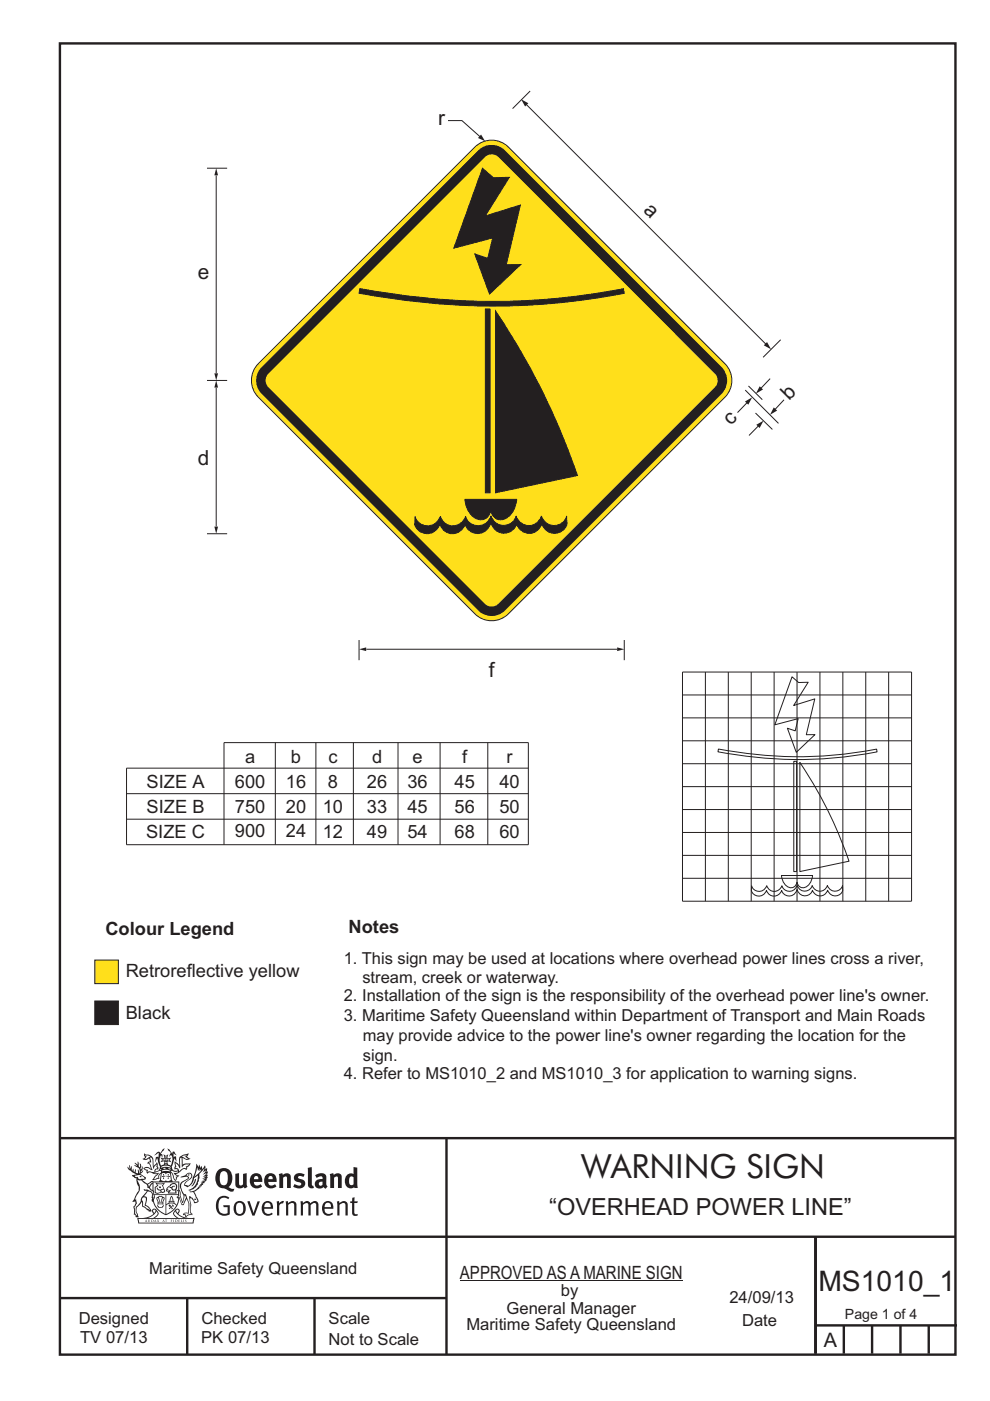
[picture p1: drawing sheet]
<svg xmlns="http://www.w3.org/2000/svg" width="210mm" height="297mm" viewBox="0 0 210 297" stroke-linecap="round" stroke-linejoin="round" font-family="sans-serif">
<g fill="none" stroke="#231f20" stroke-width=".51">
<path d="M12.7 9.2h190v278h-190zM12.7 241.3h189.9M94.7 241.4v45.8M12.7 275.2h82M12.7 262.2h190.1M39.7 275.2v12M66.7 275.2v12M173 262.2v24.8M173 281h30M179 281v6M185 281v6M191 281v6"/>
<path d="M197 281v6"/>
</g>
<g fill="#231f20">
<path d="M47 248.5a2.55 2.55 0 0 0 0 2.7l.3 .1a.81 .81 0 0 0 1-.9v-.6a1.04 1.04 0 0 0-1.1-1.5zM46.3 248.1a1.82 1.82 0 0 1 2.1-.2 1.82 1.82 0 0 1 .9 1.9 2.29 2.29 0 0 1-.8 1.9l.7 .3h.5l-.2 .6a2.87 2.87 0 0 1-2-.7 2.12 2.12 0 0 1-1.7-3.1z" fill-rule="evenodd"/>
<path d="M49.9 248.9l.8-.2v2a.46 .46 0 0 0 .2 .6 .46 .46 0 0 0 .7-.2v-2.2l.7-.2v2.4l.2 .5-.6 .4-.2-.3a1.02 1.02 0 0 1-1.2 .2 1.02 1.02 0 0 1-.6-1.1z" fill-rule="evenodd"/>
<path d="M54 249.5l-.1 .5h.9a.49 .49 0 0 0-.2-.6 .49 .49 0 0 0-.6 .1zM53.4 249.2a1.34 1.34 0 0 1 1.6-.3 1.34 1.34 0 0 1 .6 1.5v.2h-1.7a.77 .77 0 0 0 .5 .8 .77 .77 0 0 0 .9-.3l.3 .4a1.59 1.59 0 0 1-2.1 .2 1.59 1.59 0 0 1-.4-2z" fill-rule="evenodd"/>
<path d="M57 249.5l-.1 .5h.9a.49 .49 0 0 0-.2-.6 .49 .49 0 0 0-.6 .1zM56.4 249.2a1.34 1.34 0 0 1 1.6-.3 1.34 1.34 0 0 1 .7 1.5v.2h-1.8a.77 .77 0 0 0 .5 .8 .77 .77 0 0 0 .9-.3l.3 .4a1.59 1.59 0 0 1-2 .2 1.59 1.59 0 0 1-.5-2z" fill-rule="evenodd"/>
<path d="M59.1 248.9l.8-.2 .1 .4a.95 .95 0 0 1 1-.3 .95 .95 0 0 1 .7 .8v2.3h-.8v-2.3a.46 .46 0 0 0-.8 .1v2.2h-.9z" fill-rule="evenodd"/>
<path d="M62.5 249.1a1.75 1.75 0 0 1 2.1-.1l-.2 .5-.6-.2a.43 .43 0 0 0-.6 .3l.4 .3a1.04 1.04 0 0 1 1.2 1.2 1.04 1.04 0 0 1-1.4 .9l-1.2-.4 .3-.6 1 .4 .4-.4a.88 .88 0 0 0-1-.5l-.4-.2-.1-.4z" fill-rule="evenodd"/>
<path d="M65.3 247.6l.8-.2 .1 3.8 .2 .2 .2 .5a.88 .88 0 0 1-1-.1 .88 .88 0 0 1-.3-1z" fill-rule="evenodd"/>
<path d="M67.8 250.6a.43 .43 0 0 0-.1 .7 .43 .43 0 0 0 .7-.1v-.7zM66.8 249.2a1.7 1.7 0 0 1 2.4 .1v1.8l.3 .4-.4 .5-.5-.3a1.03 1.03 0 0 1-1.7-.2 1.03 1.03 0 0 1 .8-1.5h.7v-.4a.8 .8 0 0 0-1.2 .1z" fill-rule="evenodd"/>
<path d="M69.9 248.9l.8-.2 .1 .4a.95 .95 0 0 1 1-.3 .95 .95 0 0 1 .7 .8v2.3h-.8v-2.3a.46 .46 0 0 0-.8 .1v2.2h-.8z" fill-rule="evenodd"/>
<path d="M74.3 249.5a1.48 1.48 0 0 0 0 1.7l.4 .1 .3-.2v-1.5l-.3-.2zM75 247.4l.8 .2 .1 4.3h-.7l-.1-.2a1.26 1.26 0 0 1-1.4 0 1.26 1.26 0 0 1-.6-1.3 1.29 1.29 0 0 1 .5-1.3 1.29 1.29 0 0 1 1.4-.2z" fill-rule="evenodd"/>
<path d="M46.4 253.9a1.72 1.72 0 0 1 2.2 0l-.2 .3a1.24 1.24 0 0 0-1.4-.1 1.24 1.24 0 0 0-.7 1.3 1.49 1.49 0 0 0 1.3 2l.7-.2v-1.3h-.9l-.1-.4h1.4v2a1.93 1.93 0 0 1-2.2-.1 1.93 1.93 0 0 1-.7-2.2l.2-.7z" fill-rule="evenodd"/>
<path d="M50.3 255.2a1.65 1.65 0 0 0 .3 2.2 .99 .99 0 0 0 1-1.5 .78 .78 0 0 0-.4-.8 .78 .78 0 0 0-.9 .1zM50 254.9a1.33 1.33 0 0 1 1.6-.1 1.33 1.33 0 0 1 .5 1.5 1.31 1.31 0 0 1-1.3 1.5 1.31 1.31 0 0 1-1.3-1.6l.1-.5z" fill-rule="evenodd"/>
<path d="M52.5 254.7l.4-.1 .9 2.6 .8-2.5h.5l-1.1 3h-.5z" fill-rule="evenodd"/>
<path d="M56.2 255.2l-.2 .7h1.4a.7 .7 0 0 0-.3-.8 .7 .7 0 0 0-.9 .1zM55.9 255a1.22 1.22 0 0 1 1.5-.2 1.22 1.22 0 0 1 .5 1.5h-1.9a.93 .93 0 0 0 .5 1 .93 .93 0 0 0 1.2-.2l.1 .3a1.43 1.43 0 0 1-1.7 .1 1.43 1.43 0 0 1-.6-1.7z" fill-rule="evenodd"/>
<path d="M58.7 254.8l.4-.2 .1 .5 .4-.3 .6-.2-.2 .6a.66 .66 0 0 0-.8 .6v1.9h-.4z" fill-rule="evenodd"/>
<path d="M60.6 254.8l.4-.2 .1 .5a.94 .94 0 0 1 1-.4 .94 .94 0 0 1 .8 .7v2.3h-.5l-.1-2.5a.81 .81 0 0 0-1.2 .3v2.2h-.4z" fill-rule="evenodd"/>
<path d="M63.7 254.7l.5-.1 .1 .5 .4-.3a.78 .78 0 0 1 1.1 .3 .9 .9 0 0 1 1-.5 .9 .9 0 0 1 .7 .8v2.3h-.4l-.1-2.5a.67 .67 0 0 0-1.1 .3v2.2h-.5v-2.4l-.4-.2-.7 .4v2.2h-.5z" fill-rule="evenodd"/>
<path d="M69 255.2l-.2 .7h1.4a.7 .7 0 0 0-.3-.8 .7 .7 0 0 0-.9 .1zM68.7 255a1.22 1.22 0 0 1 1.5-.2 1.22 1.22 0 0 1 .5 1.5h-1.9a.93 .93 0 0 0 .5 1 .93 .93 0 0 0 1.2-.2l.1 .3a1.44 1.44 0 0 1-1.7 .1 1.44 1.44 0 0 1-.6-1.7z" fill-rule="evenodd"/>
<path d="M71.4 254.8l.5-.2 .1 .5a.94 .94 0 0 1 1-.4 .94 .94 0 0 1 .7 .7v2.3h-.4l-.1-2.5a.81 .81 0 0 0-1.2 .3v2.2h-.5z" fill-rule="evenodd"/>
<path d="M74.7 254l.5-.2v.9h.7l-.1 .4h-.7l.1 2.2 .1 .1h.5l.1 .3a.75 .75 0 0 1-1.2-.6v-2h-.4v-.4h.4z" fill-rule="evenodd"/>
<path d="M30.8 244.9l1.1 .3-.9 .5h-.4l.5-.5zM31.8 245.5l.2-.1a2.44 2.44 0 0 1 .4 2l.1 .4 .7-1-.1 .6 .3 .3a.57 .57 0 0 0-.6 .8l-1-.2-.5 .2 .1-.5-.7-.2 .6-.2 1 .5 .1-.1-.6-1.3-.2-.1 .5-.1zM30.7 244.5l-.2 .4 .3 .4-.6 .4a1.04 1.04 0 0 0 1.4-.1l.2 .7h-.4l-.2 .4a.94 .94 0 0 1 .9 1.1l-.2-.1a1.16 1.16 0 0 0-1.5-.1l.3 .4 .4 .2 .1 .5 .2 .2v-.2a.94 .94 0 0 1 1.1 .2h.9l-1.2 1.2a1.13 1.13 0 0 0 1.2-.2l.4-.1-.1-.4 .5-.7a.83 .83 0 0 0-.6 1.1l-.3-.1-.7 .3 1.1-1.4-.5 .2-.5-.1 1.3-.5-.2-.2-.8 .4v-.3l.2-.2 .3 .1 .1-.3-.2-.4v-.6l-.2-.3-.6 .9v-.7a1.42 1.42 0 0 0-1.7-1.8z" fill-rule="evenodd"/>
<path d="M38.5 245.3l.5-.3 .7-.1-.6 .3 .8 .5h-.3zM38.3 245.5h.2l.1 2a1.69 1.69 0 0 1 1.5-.7l-.7 .5 .1 .5a1.1 1.1 0 0 0-1.5 .6l-.1-.5-.2-.2h-.5l.2-.4-.2-.7a1.42 1.42 0 0 1 .8 1.1l.2-.1zM37.1 246.2l.1 1-.2 .3v.5l.6-.1 .1 .2a.96 .96 0 0 1-1.1-.1l-.1 .1a1.06 1.06 0 0 0 1.3 .2v.1a.72 .72 0 0 1-1 .2l.3 .5 .6 .3-.4 .1-.1 .7-.3-.4-.3-1.1-.4-.4 .4 .9a1.54 1.54 0 0 0 .6 1.2l.2-.3a.58 .58 0 0 1 .5-.7l.1-.2h-.3l-.4-.3 .9-.5a.93 .93 0 0 1 1.1-.5l.1 .2 .2-.1 .1-.5a.99 .99 0 0 0 .7-.9l-1.3 .1-.4 .3v-1.5l.9 .4 .8-.3h-.3l-.5-.4 .4-.7-.7 .2a1.46 1.46 0 0 0-1.3 2.1v.4l-.2-.4z" fill-rule="evenodd"/>
<path d="M35.6 248.9l.2 .1-.1 .4h.3l-.3 .1v.5l-.1-.6h-.3l.3-.1z" fill-rule="evenodd"/>
<path d="M34.6 248.9l.2 .1-.1 .3 .4 .1h-.4v.6l-.1-.5-.3-.1h.3z" fill-rule="evenodd"/>
<path d="M34.3 248.8a.57 .57 0 0 1 .9 .2 .57 .57 0 0 1 .9-.2l.2 1.4-.2 .1a.57 .57 0 0 1-.9-.1 .69 .69 0 0 1-1.1 0zM34.2 248.1l-.3 2.1-.2 .4h2.9l-.1-.4-.3-2.1h-.2v.3l-.8-.1-.9 .1 .1-.3z" fill-rule="evenodd"/>
<path d="M34.2 252.4a.3 .3 0 0 0 .6 0 .3 .3 0 0 0-.6 0zM33.3 251l.3 .3-.3 .3a.79 .79 0 0 0 0 1.3l.8-.2-.1-.3a.55 .55 0 0 1-.7-.6h.1l.1 .3 .4 .1 .8-.2-.4-.7 .4-.3-.7 .1zM33 250.7l1.1 .2 .9-.2-.4 .7 .4 1.1a.56 .56 0 0 1-.8 .3l-.2 .1a.73 .73 0 0 1-.9 .1 .73 .73 0 0 1-.3-.9v-.4l.5-.4z" fill-rule="evenodd"/>
<path d="M35.6 251.9l.7-.5a.58 .58 0 0 1 1-.1 .58 .58 0 0 1-.5 .9l-.2-.3a.43 .43 0 0 1 .6-.3v-.1a.57 .57 0 0 0-.8 .2l-.2-.1-.3 .2 .4 .1a.55 .55 0 0 0 .9 .5v.5h-1.3l.3-.4-.1-.2-.6 .1 .2-.2-.2-.1zM35.4 251.8l-.1 .2a.39 .39 0 0 0 .2 .7l.3-.1-.2 .5h1.9l-.1-.8a.86 .86 0 0 0-.1-1.4 .86 .86 0 0 0-1.3 .4z" fill-rule="evenodd"/>
<path d="M36 254.8h.8v.2h-.8zM36.4 253.8l.2 .8h-.4zM36.4 253.5l-.3 .5-.1 .6h-.2v.4l-.7 .4 .1 .2a1.48 1.48 0 0 1 2.2 .1l.2-.1-.6-.5v-.5h-.2l-.1-.6z" fill-rule="evenodd"/>
<path d="M35.8 255.4l.3 .1 .2 .3 .3-.2-.2-.2a.38 .38 0 0 1 .4 .5l-.1-.2-.3 .3 .3 .2-.3 .2-.1-.3-.4 .3-.1-.2 .4-.3-.2-.1-.1 .1z" fill-rule="evenodd"/>
<path d="M34.5 254h.2v.2l-.3 .6h-.1zM33.6 255.3h.9v.2a.55 .55 0 0 1-.8 .4v-.2h-.2zM33.4 254h.2l.2 .8h-.2zM33.6 255h.8l.1 .1-.8 .1zM33.8 253.7h.5l-.2 1.1h-.2zM33.3 253.8l-.1 .3 .3 1.2a.48 .48 0 0 0-.1 .5 .48 .48 0 0 0 .4 .3l.6-.1a.49 .49 0 0 0 .2-.7l.3-1.2-.1-.3a1.42 1.42 0 0 0-1.5 0z" fill-rule="evenodd"/>
<path d="M33.6 251.6h.5l.1 .3h-.4z" fill-rule="evenodd"/>
<path d="M41.3 250.1l.3-.2-.2 .9-.6 .7h-.2l.5-.7z" fill-rule="evenodd"/>
<path d="M39.7 249l.3-.2 .5 .2a.88 .88 0 0 1-.6 1.1 1.22 1.22 0 0 0-.8 1.3l.5 .2a.72 .72 0 0 0 .9-.4l.5-.8 .2-.6 .8-.6v.3a2.85 2.85 0 0 1-2 2.8l.1 .1a2.13 2.13 0 0 0 1.9-1.5l-.1-.2a2.01 2.01 0 0 0 .3-1.8l1.2-1.3-.4 1 .7-.5-.7 1 .8-.4-.8 .8 .7-.1-.9 .5 .8-.1-.8 .4h.7l-.8 .3 .3 .2h-.4l.2 .4-.4-.1 .2 .3h-.4l.1 .3h-.1a2.16 2.16 0 0 1-2 1l.1 .2h.4a.76 .76 0 0 1 .7 .7l.5 1.2-.6 .2a1.45 1.45 0 0 0-1.2-1.3l.3 1.8-.1 1.9 .4 .2a1.07 1.07 0 0 0-1.2 .4v-.3l-.5-.2a.87 .87 0 0 1 1-.1l.1-.7a4.4 4.4 0 0 0-.6-3.1l-.1-.3h-.2a2.16 2.16 0 0 1-.7-2.2l.3-.3 1.2-.8a.55 .55 0 0 0-.4-.7zM37.8 252.4a.76 .76 0 0 1 .3 1.1l.6 1.6 .4-1.7 .2 .1a.61 .61 0 0 1-.1 .9l-.3 .9h-.2l-.7-1.6-.3 .1a1.18 1.18 0 0 0 .1-1.4zM41.8 247.5l.2 .8 .3-.6v.6l.3-.5a1.9 1.9 0 0 1-1.1 1.4l-.3 .3zM38.2 249.6l1.4-.1 .2 .1v.3l-.5 .3a1.26 1.26 0 0 0-1 1.9l.2 .7a1.84 1.84 0 0 1 .2 2l-.4-1.3a.96 .96 0 0 0-.4-1.3l-.4 .3a.78 .78 0 0 1-.1 1.3l.2 .2h.4l.4 1.1a.38 .38 0 0 0 .2 .4 .38 .38 0 0 0 .4-.1l.6-1.2a2.94 2.94 0 0 1 .3 2.5v.5l-.8-.1-.3 .4v.2l.4-.1 .1 .4 .2 .1a1.02 1.02 0 0 1 1.3-.5l-.1-.4-.3-.1 .2-1.7-.3-1.4 .1 .1a1.14 1.14 0 0 1 .7 .9 .63 .63 0 0 0 .9-.2 .63 .63 0 0 0-.2-.8l-.6-1.3 .9-.6 .2-.3 .2-.1v-.2h.3l-.1-.3h.4l-.1-.3 .5-.1-.2-.2 .5-.4 .1-.2-.3 .1 .5-.6-.3 .1 .3-.6-.4 .1 .4-.5v-.3l-.3 .2 .1-.6v-.3l-.4 .3-.1-.8-.5 .8-.2-.7-.2 .5-.3-.8-.1 .6-.5-.8-.1 1.4-.7 1.9a1.81 1.81 0 0 1-.9 1.4l-.6-.2a1.75 1.75 0 0 1 1.1-1.2 .75 .75 0 0 0 .1-1.3 .75 .75 0 0 0-1.2 .5z" fill-rule="evenodd"/>
<path d="M41.2 254.2l.3-.1 .1 .3h-.4z" fill-rule="evenodd"/>
<path d="M29.4 258.4h11.6l-.2 .8h-11.3zM31.3 258.2l.5-.1a2.48 2.48 0 0 0 1.4-1.3l.2 .6-.5 .5-.4 .3zM32.5 256.6l.3-.2 .2 .2-.3 .6zM37.2 256.8a2.65 2.65 0 0 0 1.8 1.4h-1.1l-.5-.3-.5-.5zM37.4 256.6l.2-.2 .3 .2-.3 .6zM29.2 258.2l.1 1.2h11.7l.3-1.1-.2-.1a4.1 4.1 0 0 1-3.3-.9l.3-.4-.1-.5a1.06 1.06 0 0 0-1.3 .9l.2 .4 .6 .5h-4.7l.3-.1a.84 .84 0 0 0 .6-.7 .84 .84 0 0 0-.5-.9l-.3-.2-.5 .1-.1 .5 .3 .4a4.2 4.2 0 0 1-3.4 .9z" fill-rule="evenodd"/>
<path d="M31 258.7l.1 .2h-.2zM31 258.6l-.3 .5 .4-.1 .2 .1z" fill-rule="evenodd"/>
<path d="M31.3 258.6h.2v.4a.25 .25 0 0 0 .3-.1 .25 .25 0 0 0-.1-.3h.1a.29 .29 0 0 1 0 .4 .29 .29 0 0 1-.4 0 .29 .29 0 0 1 0-.4z" fill-rule="evenodd"/>
<path d="M32.2 258.6a.22 .22 0 0 1 .3 .2 .22 .22 0 0 1-.3 .2zM32 258.6v.5a.33 .33 0 0 0 .5-.1 .33 .33 0 0 0 0-.4 .33 .33 0 0 0-.5 0z" fill-rule="evenodd"/>
<path d="M32.9 258.7l.1 .2h-.2zM32.9 258.6l-.2 .5 .3-.1 .2 .1z" fill-rule="evenodd"/>
<path d="M33.3 258.6h.2v.2l.3-.2-.2 .2 .2 .3-.3-.2-.1 .2h-.1l.2-.3z" fill-rule="evenodd"/>
<path d="M34.7 258.7l.1 .2h-.2zM34.7 258.6l-.3 .5 .4-.1 .2 .1z" fill-rule="evenodd"/>
<path d="M35 258.6h.4h-.1v.5h-.2l.1-.5z" fill-rule="evenodd"/>
<path d="M36.2 258.6h.3h-.2v.2h.2h-.2l.1 .3h-.2z" fill-rule="evenodd"/>
<path d="M36.7 258.6h.2v.5h-.2z" fill-rule="evenodd"/>
<path d="M37.3 258.6a.22 .22 0 0 1 .3 .2 .22 .22 0 0 1-.3 .2zM37.1 258.6v.5a.33 .33 0 0 0 .5-.1 .33 .33 0 0 0 0-.4 .33 .33 0 0 0-.5 0z" fill-rule="evenodd"/>
<path d="M37.8 258.6h.3h-.1v.2h.1h-.1v.2l.1 .1h-.3z" fill-rule="evenodd"/>
<path d="M38.3 258.6h.3l-.1 .4 .2 .1h-.4z" fill-rule="evenodd"/>
<path d="M38.9 258.6h.2v.5h-.2z" fill-rule="evenodd"/>
<path d="M39.3 258.6h.2l-.2 .1 .2 .2-.1 .2h-.1v-.2l.2 .1z" fill-rule="evenodd"/>
<path d="M34.2 247.4a1.51 1.51 0 0 1 2 .2 2.67 2.67 0 0 0-2.1 0zM35.7 247.6l.4 .2 .1 .2-.4-.1zM34.6 247.7l.4-.1 .2 .2h-.4zM34 247.9l.3 .1-.3 .1zM34.9 246.9l.3-.2 .2 .2zM34.9 245.7h.2v.4h-.2zM35 245.1l.2 .2 .2-.2-.1 .4h-.2zM35.1 246.3h.2l.1 .4-.2-.2-.2 .2zM35.3 245.7h.2v.4h-.2zM34.4 245.7l.3 .1v.2l-.3 .1 .2-.2zM35.7 245.8l.3-.1-.2 .2 .2 .2-.4-.1zM32.7 244.9l1-.5-.1 1-.2-.1-.4 .1-.2 1.1 .5-1 .2 .9a1.84 1.84 0 0 1 .3 1.7l.4 .1a2.48 2.48 0 0 1 2.2 .1l.2-.3-.2-.7 .7-1.7 .4 .6-.2-1-.2-.1-.2 .3v-.9l.6 .4-.6-.7h-.3l-.1 .4-.5-.8-.5-.3 .2 .4 .5 .6-.4 .7 .4-.3a2.06 2.06 0 0 1 0 2.2l-.6-.2-.1-.6 .1-.1 .8 .2-.4-.5 .4-.5-.7 .2-.2-.2 .2-.7-.5 .4-.5-.4 .2 .7-.2 .2-.7-.2 .4 .5-.4 .5 .7-.2 .2 .1-.2 .6-.5 .2a2.02 2.02 0 0 1 0-2.2l.3 .5-.1-.6-.3-.1 .8-1.2-.5 .3-.4 .7-.2-.3a.8 .8 0 0 0-.8 .5z" fill-rule="evenodd"/>
<path d="M29.2 250.1l.3 .2a.61 .61 0 0 1 .8 .3l.3 .2a.8 .8 0 0 1 .6 1l.4 .1 .5 .6a1 1 0 0 1 .5 1l-.1 .7v-.5h-.1a.96 .96 0 0 0-.8-1.3l-.3-.2h-.6l-.1-.1-.2 .1 .2 .3h.5l-1.1 1.4-.2 .9-.4 .6a1.33 1.33 0 0 0-.5 1.8l.2 .5a1.26 1.26 0 0 1-.5-1.4l-.1-.4a1.56 1.56 0 0 0 .4-1.7l-.3 .2 .2-.5a3.2 3.2 0 0 0 .7-3zM30.4 253.9h.4a2.06 2.06 0 0 1-.1 1.6l.7 .5 .4 .5-.6-.2-.8-.6-.1-.9a.51 .51 0 0 1 .1-.9zM28.6 249.3a1.52 1.52 0 0 1 2.1 .6l-1.1 .1-.2-.1-.2-.4-.4 .1zM27.5 247v.8l-.3-.4-.2 .1a3.1 3.1 0 0 0 2 1.5l-1 .1 .5 .6 .5 .1v1.1a1.84 1.84 0 0 1-.2 2.5l-.4 .9-.4 .4 .3 .1 .4-.1 .1 .4-.2 .5-.3 .2 .1 1.8 .2-.1 .2 .6h.2l.4-.1-.1-.5a1.3 1.3 0 0 1-.1-1.6l.8-1.1 .2 1.1 .6 .2 .4 .6 .2-.2 .2 .4 .5-.1a1.85 1.85 0 0 0-1.2-1.3l.1-.3a1.39 1.39 0 0 0 0-1.5h-.5l.5-.6a.66 .66 0 0 1 .9-.4 .66 .66 0 0 1 .3 .9l-.1 .4h.2v.1l-.2 .3 .2 .5 .2-.3a2.24 2.24 0 0 0 .1-2.2 .73 .73 0 0 1-.7-.6 .73 .73 0 0 1 .5-.8l.1-.2a.94 .94 0 0 0-.9 .8 .48 .48 0 0 1-.1-.5 .48 .48 0 0 1 .5-.3l.5-.3a.51 .51 0 0 0-.8 .2l-.5 .3-1-.8 .6-.1 .1-.5-1.1-.7 .5-.4v-.4l-.5 .5 .1-.2a.69 .69 0 0 0 .2-1.1v.5l-.3 .2 .1-1.1-.3-.2 .1 .6-.1 .2-.4-1.2v.6l-.7-.3 .6 .6-.6-.2 .2 .3a1 1 0 0 1 .8 1.5l-.2-.8v.8l-.5-.2-.1-.7-.2 .6-.2-.1v-.6l-.2 .4-.2-.2 .1-.7-.2 .5z" fill-rule="evenodd"/>
<path d="M29.5 249.5l.3-.2 .3 .3z" fill-rule="evenodd"/>
<path d="M32.4 250.5h5.6v2l-.2-.1v-1.7h-5.2v2.5h5.2v-.8l.1 .2-.1 1.1v-.3h-2.5v4a4.1 4.1 0 0 0 2.6-3.6l.1-.1a4 4 0 0 1-2.8 3.9 4.2 4.2 0 0 1-2.8-4.7l.1 1.3 .1-.1a3.8 3.8 0 0 0 2.5 3.3v-4h-2.5l-.2-.9z" fill-rule="evenodd"/>
<circle cx="40" cy="249.1" r=".17"/>
</g>
<path d="M20.1 212.2h5v5h-5z" fill-rule="evenodd" fill="#231f20" stroke="#231f20" stroke-width=".21"/>
<path d="M20.1 203.6h5v5h-5z" fill-rule="evenodd" fill="#ffdf1b" stroke="#231f20" stroke-width=".21"/>
<path d="M112.4 19.3l-3.7 3.7M165.6 72l-3.7 3.8M158.1 82.7l7 7.1M158.7 81.8l3 2.9M160.2 87.6l3.6 3.4M160.9 90.3l-2 2" fill="none" stroke="#231f20" stroke-width=".21"/>
<path d="M160.4 90.1l1.5-.9-.8 1.5z" fill="#231f20"/>
<path d="M163.3 80.3l-1.9 2" fill="none" stroke="#231f20" stroke-width=".21"/>
<path d="M161.1 81.9l.7 .7-1.5 .9z" fill="#231f20"/>
<path d="M166.3 84.8l-1.9 2" fill="none" stroke="#231f20" stroke-width=".21"/>
<path d="M164.1 86.4l.7 .6-1.5 .9z" fill="#231f20"/>
<path d="M158.5 85.4l-2.1 2.1" fill="none" stroke="#231f20" stroke-width=".21"/>
<path d="M158 85.1l1.5-.9-.8 1.6z" fill="#231f20"/>
<path d="M111.6 22.1l50.8 50.9" fill="none" stroke="#231f20" stroke-width=".21"/>
<g fill="#231f20">
<path d="M110.5 21l1.6 .9-.7 .7z"/>
<path d="M162 73.2l.7-.7 .8 1.6z"/>
</g>
<path d="M95 25.6h3l4.3 3.8" fill="none" stroke="#231f20" stroke-width=".21"/>
<path d="M102 28.5l.9 1.4-1.5-.6z" fill="#231f20"/>
<path d="M54.8 77.1l45.9-45.9a5 5 0 0 1 7.1 0l46 45.9a5 5 0 0 1 0 7.1l-46 45.9a5 5 0 0 1-7.1 0l-45.9-45.9a5 5 0 0 1 0-7.1z" fill-rule="evenodd" fill="#ffdf1b" stroke="#231f20" stroke-width=".21"/>
<path d="M55.5 77.8l46.1-46.1a4 4 0 0 1 5.5 .2l45.9 45.9a4 4 0 0 1 0 5.7l-46 46.1a4 4 0 0 1-5.6-.2l-46-46a4 4 0 0 1 .1-5.6z" fill-rule="evenodd" fill="#231f20"/>
<path d="M56.9 79.2l46-46a2.04 2.04 0 0 1 2.8 .1l46 46a2.04 2.04 0 0 1-.1 2.8l-46 46a2.04 2.04 0 0 1-2.8-.1l-46-46a2.04 2.04 0 0 1 .1-2.8z" fill-rule="evenodd" fill="#ffdf1b"/>
<g fill="#231f20" stroke="#231f20" stroke-width=".21">
<path d="M102.3 35.7l2.4 2 3.3-.1-5.1 8.2 7.5-2.3-3 12.6h3l-6.6 6.2-3.1-8.5 2.8 1 1-4.4-8.2 2.2z" fill-rule="evenodd"/>
<path d="M88 109.5a2.79 2.79 0 0 0 2.7 2 2.79 2.79 0 0 0 2.7-2 2.8 2.8 0 0 0 2.7 2 2.8 2.8 0 0 0 2.7-2 2.79 2.79 0 0 0 2.7 2 2.79 2.79 0 0 0 2.6-2.1 2.78 2.78 0 0 0 2.7 2 2.78 2.78 0 0 0 2.7-2 2.8 2.8 0 0 0 2.6 2 2.8 2.8 0 0 0 2.7-2 2.79 2.79 0 0 0 2.7 2 2.79 2.79 0 0 0 2.7-1.9l.1 1.6a2.79 2.79 0 0 1-2.7 2 2.79 2.79 0 0 1-2.7-2 2.8 2.8 0 0 1-2.7 2 2.8 2.8 0 0 1-2.7-2 2.8 2.8 0 0 1-2.8 2 2.8 2.8 0 0 1-2.6-2.3 2.82 2.82 0 0 1-2.6 2.3 2.82 2.82 0 0 1-2.8-1.9 2.8 2.8 0 0 1-2.7 2 2.8 2.8 0 0 1-2.7-2 2.79 2.79 0 0 1-2.6 2 2.79 2.79 0 0 1-2.7-2z" fill-rule="evenodd"/>
</g>
<g fill="#231f20" stroke="#231f20" stroke-width=".21">
<path d="M76.3 61.2a146.1 146.1 0 0 0 55.9 0l.2 1a146.9 146.9 0 0 1-56.2 0z"/>
<path d="M103 65.5h1v39h-1z"/>
<path d="M105.1 65.9a148.9 148.9 0 0 1 17.4 34.9l-17.4 3.7z"/>
<path d="M98.6 105.9h10.9a4.5 4.5 0 0 1-2.9 4.3 2.09 2.09 0 0 1-2.5-1.9 2.18 2.18 0 0 1-1.5 1.8 2.18 2.18 0 0 1-2.3-.6 5.4 5.4 0 0 1-1.7-3.6z"/>
</g>
<path d="M45.9 37.2v41.9M43.9 80.7h4.3M132.4 135.7v4.3" fill="none" stroke="#231f20" stroke-width=".21"/>
<g fill="#231f20">
<path d="M45.9 35.7l.3 1.5h-.7z"/>
<path d="M45.5 79.2h.7l-.3 1.5z"/>
</g>
<path d="M43.9 35.7h4.3M45.9 82.2v29.4" fill="none" stroke="#231f20" stroke-width=".21"/>
<g fill="#231f20">
<path d="M45.9 80.7l.3 1.5h-.7z"/>
<path d="M45.5 111.7h.7l-.3 1.5z"/>
</g>
<path d="M77.7 137.7h53.2" fill="none" stroke="#231f20" stroke-width=".21"/>
<g fill="#231f20">
<path d="M130.9 137.3l1.5 .4-1.5 .3z"/>
<path d="M76.2 137.7l1.5-.4v.7z"/>
</g>
<g fill="none" stroke="#231f20" stroke-width=".21">
<path d="M43.9 113.2h4.3M76.2 135.7v4.3M58.4 157.4v21.7M67 157.4v21.7M75 157.4v21.7M84.4 157.4v21.7M93.3 157.4v21.7M103.5 157.4v21.7M144.8 142.5h48.5v48.6h-48.5zM144.8 157.1h48.5M144.8 152.2h48.5M144.8 147.3h48.5"/>
<path d="M149.6 142.5v48.6M152.4 158.8a87.7 87.7 0 0 0 33.5 0l.1 .6a88.3 88.3 0 0 1-33.7 0zM154.5 142.5v48.6M159.3 142.5v48.6M164.2 142.5v48.6M168 143.5l1.4 1.2h2l-3.1 4.9 4.5-1.4-1.8 7.6h1.9l-4 3.7-1.9-5.1 1.7 .6 .6-2.6-5 1.3zM169.1 142.5v48.6M173.9 142.5v48.6M178.8 142.5v48.6M183.6 142.5v48.6M188.5 142.5v48.6M26.8 168.3h85.3"/>
<path d="M26.8 173.7h85.3M47.5 179.1v-21.7l64.6 .1v21.6M112.1 162.9h-85.3v16.2h85.3M144.8 176.5h48.5M144.8 171.6h48.5M144.8 166.8h48.5M144.8 161.9h48.5M168.4 161.4h.6v23.4h-.6zM169.7 161.7a89.3 89.3 0 0 1 10.4 20.9l-10.4 2.2zM144.8 186.2h48.5M144.8 181.4h48.5M159.4 187.8a1.68 1.68 0 0 0 1.6 1.2 1.68 1.68 0 0 0 1.6-1.2 1.68 1.68 0 0 0 1.6 1.2 1.68 1.68 0 0 0 1.6-1.2 1.68 1.68 0 0 0 1.7 1.2 1.68 1.68 0 0 0 1.6-1.3 1.67 1.67 0 0 0 1.6 1.2 1.67 1.67 0 0 0 1.6-1.1 1.68 1.68 0 0 0 1.6 1.2 1.68 1.68 0 0 0 1.6-1.2 1.68 1.68 0 0 0 1.6 1.2 1.68 1.68 0 0 0 1.6-1.2v1a1.68 1.68 0 0 1-1.6 1.2 1.68 1.68 0 0 1-1.6-1.3 1.68 1.68 0 0 1-1.6 1.3 1.68 1.68 0 0 1-1.6-1.2 1.68 1.68 0 0 1-1.7 1.1 1.68 1.68 0 0 1-1.5-1.3 1.69 1.69 0 0 1-1.6 1.4 1.69 1.69 0 0 1-1.7-1.2 1.68 1.68 0 0 1-1.6 1.2 1.68 1.68 0 0 1-1.6-1.2 1.68 1.68 0 0 1-1.6 1.2 1.68 1.68 0 0 1-1.6-1.2z"/>
<path d="M165.8 185.6h6.5a2.44 2.44 0 0 1-2.3 2.6l-.7-.6-.3-.6a1.33 1.33 0 0 1-.9 1.2 1.33 1.33 0 0 1-1.4-.5 3.4 3.4 0 0 1-.9-2.1zM97.6 271.6h47.2"/>
</g>
<text font-size="7.1" fill="#231f20" x="123.2" y="249.8">WARNING SIGN</text>
<text font-size="6" fill="#231f20" x="173.6" y="273.7">MS1010_1</text>
<text font-size="5" fill="#231f20" x="116.5" y="257.6">“OVERHEAD POWER LINE”</text>
<g font-size="4.4" fill="#231f20">
<text x="92.9" y="26.5">r</text>
<text x="136.3" y="44.7" transform="rotate(45 136.3 44.7)">a</text>
<text x="41.9" y="59.1">e</text>
<text x="167.4" y="85" transform="rotate(-45 167.4 85)">b</text>
<text x="155" y="90.3" transform="rotate(-45 155 90.3)">c</text>
<text x="41.9" y="98.5">d</text>
<text x="103.7" y="143.6">f</text>
</g>
<text font-size="4.2" fill="#231f20" x="174.7" y="285.6">A</text>
<g font-size="3.9" fill="#231f20">
<text x="52" y="161.8">a</text>
<text x="61.7" y="161.8">b</text>
<text x="69.6" y="161.9">c</text>
<text x="78.9" y="161.9">d</text>
<text x="87.5" y="161.9">e</text>
<text x="98" y="161.9">f</text>
<text x="107.4" y="161.9">r</text>
<text x="31.1" y="167.2">SIZE A</text>
<text x="49.8" y="167.1">600</text>
<text x="60.6" y="167.1">16</text>
<text x="69.5" y="167.1">8</text>
<text x="77.8" y="167.1">26</text>
<text x="86.4" y="167.1">36</text>
<text x="96.4" y="167.1">45</text>
<text x="105.9" y="167.1">40</text>
<text x="31.1" y="172.4">SIZE B</text>
<text x="49.8" y="172.3">750</text>
<text x="60.6" y="172.3">20</text>
<text x="68.5" y="172.3">10</text>
<text x="77.8" y="172.3">33</text>
<text x="86.4" y="172.3">45</text>
<text x="96.4" y="172.3">56</text>
<text x="105.9" y="172.3">50</text>
<text x="31" y="177.7">SIZE C</text>
<text x="49.8" y="177.6">900</text>
<text x="60.6" y="177.6">24</text>
<text x="68.5" y="177.6">12</text>
<text x="77.8" y="177.6">49</text>
<text x="86.4" y="177.6">54</text>
<text x="96.4" y="177.6">68</text>
<text x="105.9" y="177.6">60</text>
<text x="73.9" y="197.9">Notes</text>
<text x="22.4" y="198.3">Colour Legend</text>
<text x="26.7" y="207.1">Retroreflective yellow</text>
<text x="26.7" y="216.1">Black</text>
<text x="97.6" y="271.1">APPROVED AS A MARINE SIGN</text>
</g>
<g font-size="3.5" fill="#231f20">
<text x="72.9" y="204.4">1. This sign may be used at locations where overhead power lines cross a river,</text>
<text x="76.9" y="208.3">stream, creek or waterway.</text>
<text x="72.9" y="212.2">2. Installation of the sign is the responsibility of the overhead power line's owner.</text>
<text x="72.9" y="216.5">3. Maritime Safety Queensland within Department of Transport and Main Roads</text>
<text x="77" y="220.7">may provide advice to the power line's owner regarding the location for the</text>
<text x="77" y="224.9">sign.</text>
<text x="72.9" y="228.9">4. Refer to MS1010_2 and MS1010_3 for application to warning signs.</text>
<text x="31.7" y="270.1">Maritime Safety Queensland</text>
<text x="119" y="274.8">by</text>
<text x="16.7" y="280.7">Designed</text>
<text x="42.7" y="280.7">Checked</text>
<text x="69.7" y="280.7">Scale</text>
<text x="107.4" y="278.6">General Manager</text>
<text x="154.7" y="276.2">24/09/13</text>
<text x="157.4" y="281.2">Date</text>
<text x="17" y="284.8">TV 07/13</text>
<text x="42.7" y="284.8">PK 07/13</text>
<text x="69.7" y="285.2">Not to Scale</text>
<text x="98.9" y="282.1">Maritime Safety Queensland</text>
</g>
<text font-size="3" fill="#231f20" x="179.2" y="279.7">Page 1 of 4</text>
</svg>
